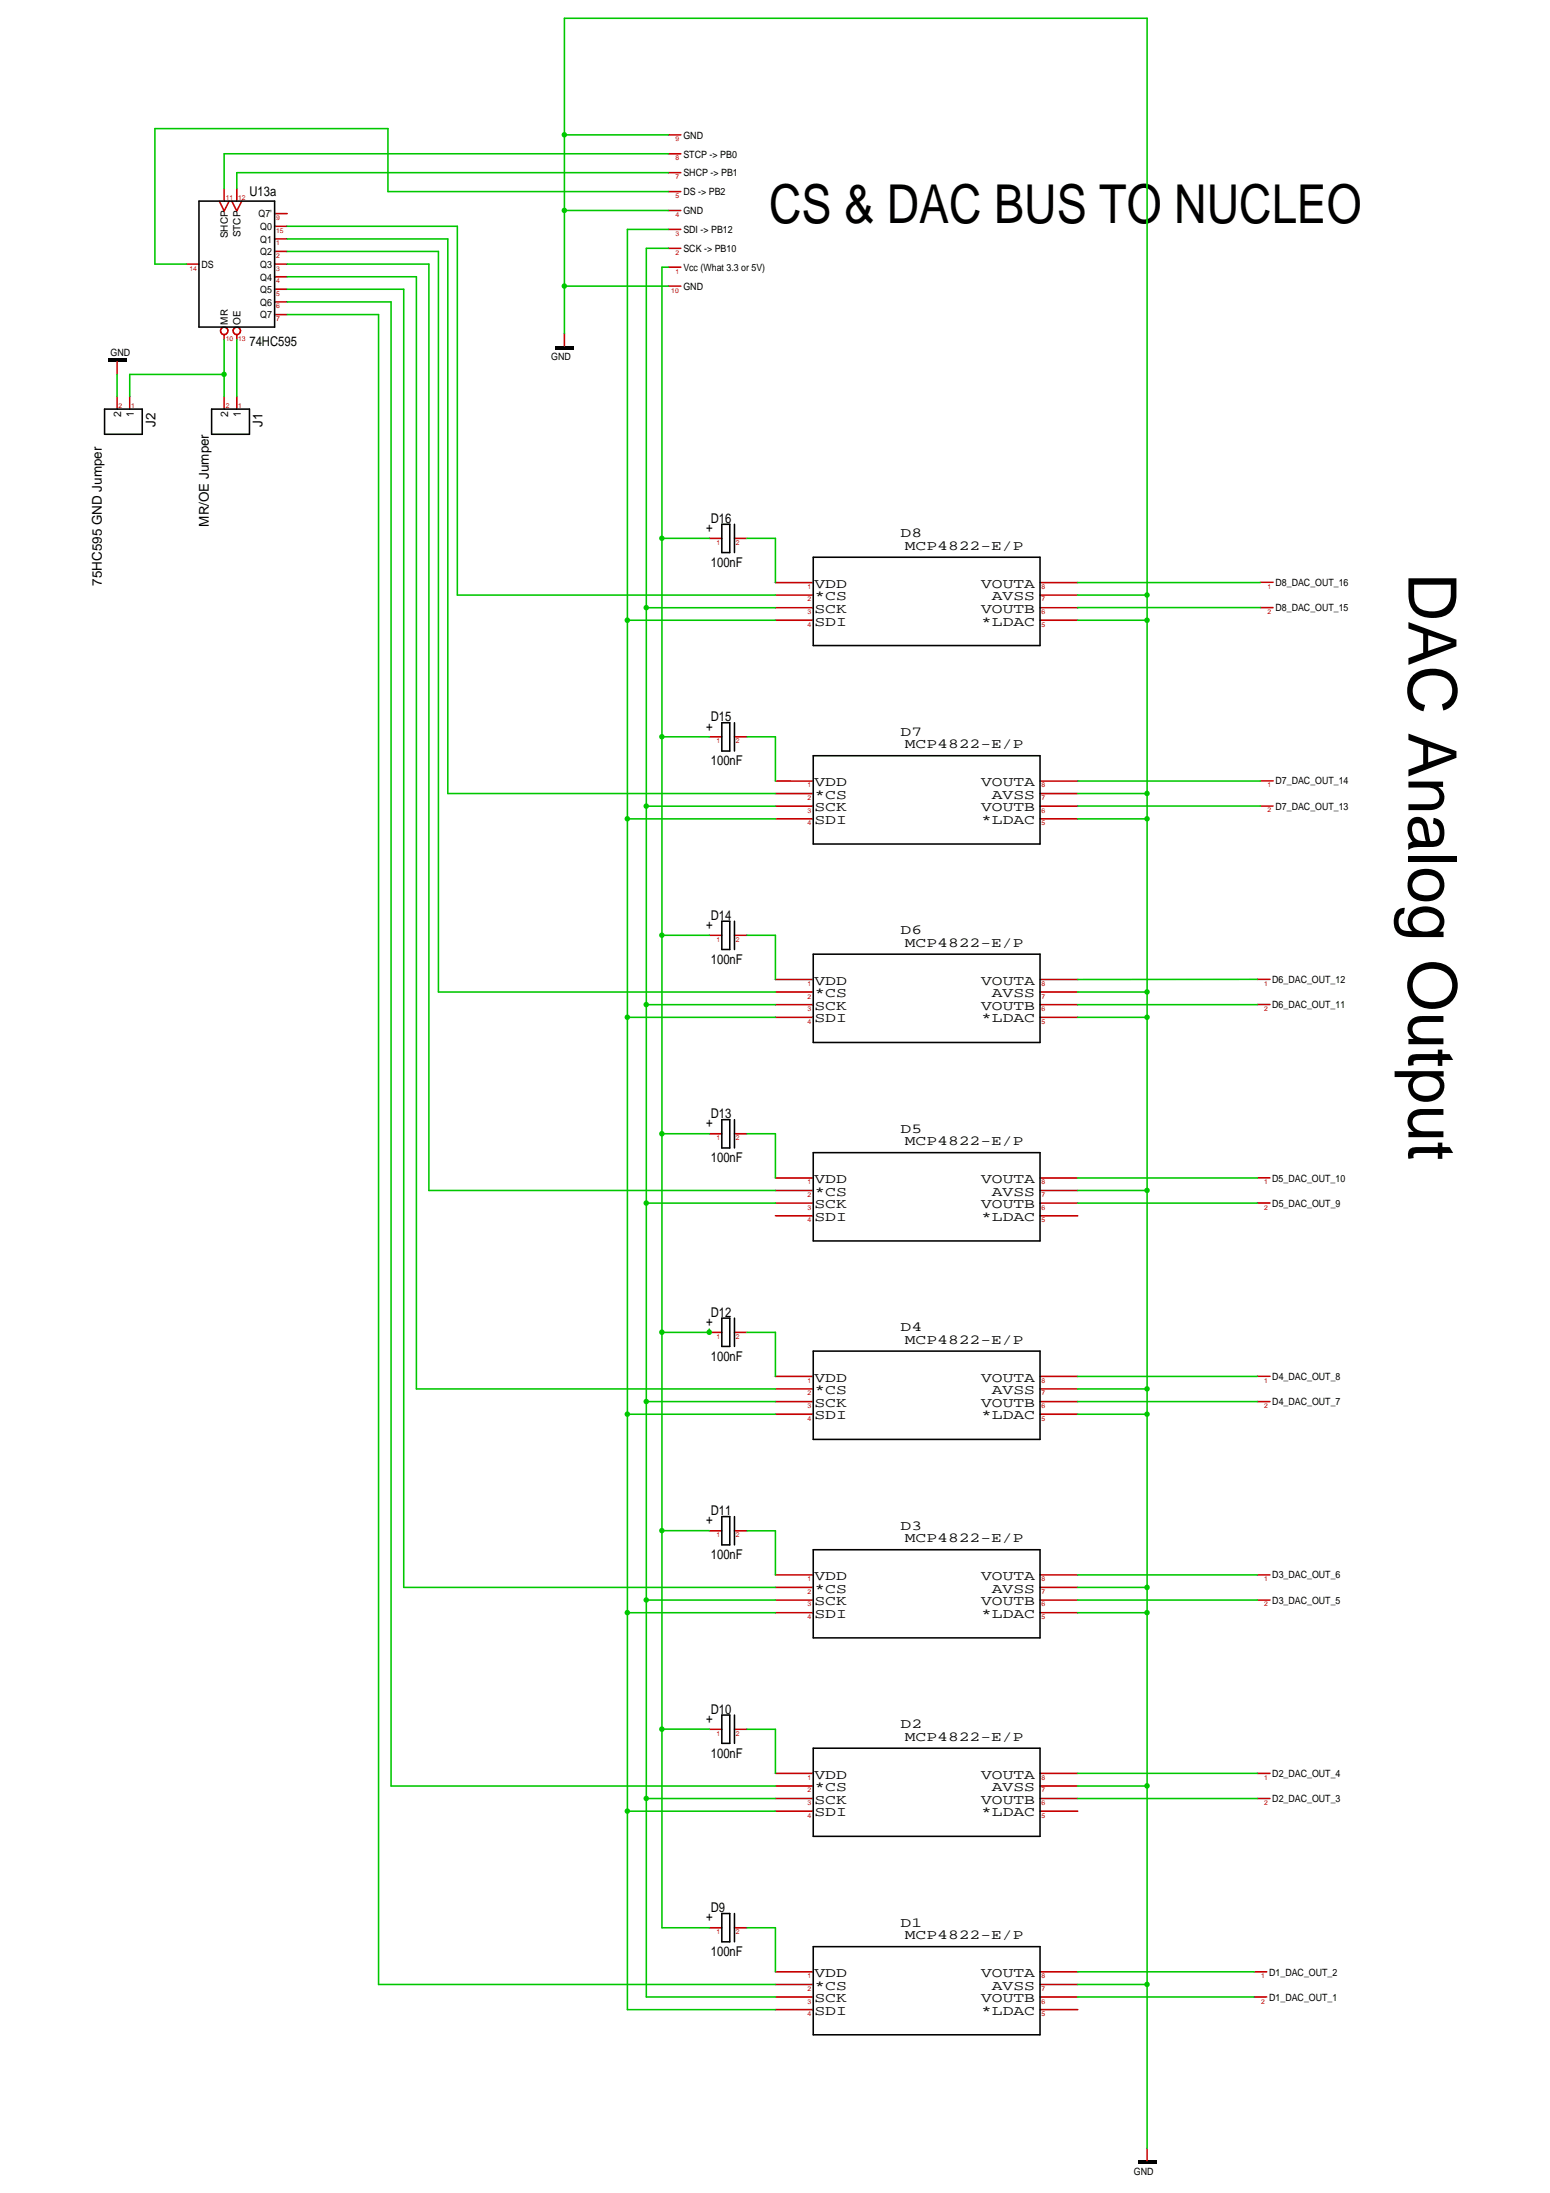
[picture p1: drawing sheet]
<svg xmlns="http://www.w3.org/2000/svg" width="210mm" height="297mm" viewBox="0 0 210 297" stroke-linecap="round" stroke-linejoin="round" font-family="sans-serif">
<g fill="none" stroke="#c70000" stroke-width=".21">
<path d="M90.5 18.3h1.7M25.3 35.8h1.6M29.7 27.2l.7 1.4 .6-1.4M30.4 25.5v1.7M31.4 27.2l.7 1.4 .6-1.4M32.1 25.5v1.7M37.2 35.8h1.7M37.2 39.2h1.7M37.2 37.5h1.7M37.2 34.1h1.7M37.2 32.4h1.7M37.2 30.6h1.7"/>
<path d="M37.2 28.9h1.7M90.5 38.8h1.7M90.5 20.8h1.7M90.5 23.4h1.7M90.5 26h1.7M90.5 28.5h1.7M90.5 31.1h1.7M90.5 33.6h1.7M90.5 36.2h1.7M15.9 49v1.7M15.9 53.7v1.7M17.6 53.7v1.7"/>
<path d="M30.4 45.3v.7M30.4 53.7v1.7M32.1 45.3v.7M32.1 53.7v1.7M37.2 42.6h1.7M37.2 40.9h1.7M76.4 45.2v1.7M96.1 72.9h1.6M99.5 72.9h1.7M105 78.9h5.1M140.8 78.9h5.1M170.7 78.9h1.7"/>
<path d="M96.1 99.8h1.6M99.5 99.8h1.7M105 82.3h5.1M105 80.6h5.1M105 84h5.1M140.8 82.3h5.1M140.8 80.6h5.1M140.8 84h5.1M170.7 82.3h1.7M105 109.2h5.1M105 105.8h5.1M105 107.5h5.1"/>
<path d="M105 110.9h5.1M140.8 109.2h5.1M140.8 105.8h5.1M140.8 107.5h5.1M140.8 110.9h5.1M170.7 109.2h1.7M170.7 105.8h1.7M96.1 126.7h1.6M99.5 126.7h1.7M105 136.1h5.1M105 132.7h5.1M105 134.4h5.1"/>
<path d="M105 137.8h5.1M140.8 136.1h5.1M140.8 132.7h5.1M140.8 134.4h5.1M140.8 137.8h5.1M170.3 136.1h1.7M170.3 132.7h1.7M96.1 153.6h1.6M99.5 153.6h1.7M105 159.6h5.1M140.8 159.6h5.1M170.3 159.5h1.7"/>
<path d="M105 163h5.1M105 161.2h5.1M105 164.7h5.1M140.8 163h5.1M140.8 161.2h5.1M140.8 164.7h5.1M170.3 162.9h1.7M96.1 180.5h1.6M99.5 180.5h1.7M105 189.8h5.1M105 186.4h5.1M105 188.1h5.1"/>
<path d="M105 191.6h5.1M140.8 189.8h5.1M140.8 186.4h5.1M140.8 188.1h5.1M140.8 191.6h5.1M170.3 189.8h1.7M170.3 186.4h1.7M96.1 207.3h1.6M99.5 207.3h1.7M105 216.7h5.1M105 213.3h5.1M105 215h5.1"/>
<path d="M105 218.4h5.1M140.8 216.7h5.1M140.8 213.3h5.1M140.8 215h5.1M140.8 218.4h5.1M170.3 216.7h1.7M170.3 213.3h1.7M96.1 234.2h1.6M99.5 234.2h1.7M105 243.6h5.1M105 240.2h5.1M105 241.9h5.1"/>
<path d="M105 245.3h5.1M140.8 243.6h5.1M140.8 240.2h5.1M140.8 241.9h5.1M140.8 245.3h5.1M170.3 243.6h1.7M170.3 240.2h1.7M96.1 261.1h1.6M99.5 261.1h1.7M105 270.5h5.1M105 267.1h5.1M105 268.8h5.1"/>
<path d="M105 272.2h5.1M140.8 270.5h5.1M140.8 267.1h5.1M140.8 268.8h5.1M140.8 272.2h5.1M169.8 270.5h1.7M169.8 267.1h1.7M155.3 291v1.7"/>
<circle cx="30.4" cy="44.8" r=".5"/>
<circle cx="32.1" cy="44.8" r=".5"/>
</g>
<path d="M14.6 48.8h2.5M75.1 47.1h2.6M154.1 292.9h2.5" fill="none" stroke="#000" stroke-width=".42"/>
<g fill="none" stroke="#000" stroke-width=".21">
<path d="M26.9 27.2h10.3v17.1h-10.3zM14.2 55.4h5.1v3.4h-5.1zM28.7 55.4h5.1v3.4h-5.1zM97.7 71h1.1v3.8h-1.1zM99.5 71v3.8M110.1 75.5h30.7v11.9h-30.7zM97.7 97.9h1.1v3.8h-1.1zM99.5 97.9v3.8M110.1 102.4h30.7v11.9h-30.7zM97.7 124.8h1.1v3.8h-1.1zM99.5 124.8v3.8M110.1 129.2h30.7v12h-30.7z"/>
<path d="M97.7 151.7h1.1v3.8h-1.1zM99.5 151.7v3.8M110.1 156.1h30.7v12h-30.7zM97.7 178.5h1.1v3.9h-1.1zM99.5 178.5v3.9M110.1 183h30.7v12h-30.7zM97.7 205.4h1.1v3.9h-1.1zM99.5 205.4v3.9M110.1 209.9h30.7v11.9h-30.7zM97.7 232.3h1.1v3.8h-1.1zM99.5 232.3v3.8M110.1 236.8h30.7v11.9h-30.7z"/>
<path d="M97.7 259.2h1.1v3.8h-1.1zM99.5 259.2v3.8M110.1 263.7h30.7v11.9h-30.7z"/>
</g>
<g fill="none" stroke="#00c700" stroke-width=".21">
<path d="M90.5 20.8h-60.1v4.7M90.5 23.4h-58.4v2.1M90.5 26h-38v-8.6h-31.5v18.4h4.3M32.1 46v7.7M145.9 78.9h24.8M145.9 82.3h.1M145.9 82.3h24.8M145.9 109.2h24.8M145.9 105.8h24.8M145.9 136.1h24.4M170.3 132.7h-24.4M145.9 159.6h24.4"/>
<path d="M145.9 163h24.4M145.9 189.8h24.4M145.9 186.4h24.4M145.9 216.7h24.4M145.9 213.3h24.4M145.9 243.6h24.4M145.9 240.2h24.4M145.9 270.5h23.9M145.9 267.1h23.9"/>
</g>
<path d="M145.9 105.8h.1M145.9 109.2h.1" fill="none" stroke="#f0f" stroke-width=".21"/>
<circle cx="30.3" cy="50.7" r=".37" fill="#00c700"/>
<path d="M85 31.1h5.5M30.4 46v7.7M30.4 50.7h-12.8v3" fill="none" stroke="#00c700" stroke-width=".21"/>
<circle cx="85" cy="84" r=".38" fill="#00c700"/>
<path d="M105 84h-20v26.9" fill="none" stroke="#00c700" stroke-width=".21"/>
<circle cx="85" cy="110.9" r=".37" fill="#00c700"/>
<path d="M105 110.9h-20v26.9" fill="none" stroke="#00c700" stroke-width=".21"/>
<circle cx="85" cy="137.8" r=".37" fill="#00c700"/>
<path d="M105 137.8h-20v53.8" fill="none" stroke="#00c700" stroke-width=".21"/>
<circle cx="85" cy="191.5" r=".37" fill="#00c700"/>
<path d="M105 191.6h-20v26.8" fill="none" stroke="#00c700" stroke-width=".21"/>
<circle cx="85" cy="218.4" r=".37" fill="#00c700"/>
<path d="M105 218.4h-20v26.9" fill="none" stroke="#00c700" stroke-width=".21"/>
<circle cx="85" cy="245.3" r=".37" fill="#00c700"/>
<path d="M85 31.1v52.9M105 245.3h-20v26.9h20" fill="none" stroke="#00c700" stroke-width=".21"/>
<circle cx="87.5" cy="109.2" r=".37" fill="#00c700"/>
<path d="M87.5 82.3v26.9h17.5" fill="none" stroke="#00c700" stroke-width=".21"/>
<circle cx="87.5" cy="189.8" r=".37" fill="#00c700"/>
<path d="M87.5 163v26.8h17.5" fill="none" stroke="#00c700" stroke-width=".21"/>
<circle cx="87.5" cy="82.3" r=".37" fill="#00c700"/>
<path d="M87.5 82.3h17.5M87.5 109.2v26.9" fill="none" stroke="#00c700" stroke-width=".21"/>
<circle cx="87.5" cy="136.1" r=".37" fill="#00c700"/>
<path d="M105 136.1h-17.5v26.9" fill="none" stroke="#00c700" stroke-width=".21"/>
<circle cx="87.5" cy="163" r=".37" fill="#00c700"/>
<path d="M87.5 163h17.5M87.5 189.8v26.9" fill="none" stroke="#00c700" stroke-width=".21"/>
<circle cx="87.5" cy="216.7" r=".37" fill="#00c700"/>
<path d="M105 216.7h-17.5v26.9" fill="none" stroke="#00c700" stroke-width=".21"/>
<circle cx="87.5" cy="243.6" r=".37" fill="#00c700"/>
<path d="M90.5 33.6h-3v48.7M89.6 99.8v26.9M89.6 153.6v26.8M96.1 207.3h-6.5v53.8h6.5M89.6 234.2h6.5M105 243.6h-17.5v26.9h17.5" fill="none" stroke="#00c700" stroke-width=".21"/>
<path d="M89.6 99.8h.1M89.6 126.7h.1M89.6 153.6h.1M89.6 180.4v.1M96.1 207.3h.1M96.1 234.2h.1" fill="none" stroke="#f0f" stroke-width=".21"/>
<circle cx="89.6" cy="72.9" r=".37" fill="#00c700"/>
<path d="M90.5 36.2h-.9v36.7" fill="none" stroke="#00c700" stroke-width=".21"/>
<circle cx="89.6" cy="126.7" r=".37" fill="#00c700"/>
<path d="M89.6 126.7h6.5" fill="none" stroke="#00c700" stroke-width=".21"/>
<circle cx="89.6" cy="99.8" r=".37" fill="#00c700"/>
<path d="M89.6 99.8h6.5M89.6 126.7v26.9" fill="none" stroke="#00c700" stroke-width=".21"/>
<circle cx="89.6" cy="153.6" r=".38" fill="#00c700"/>
<path d="M89.6 153.6h6.5" fill="none" stroke="#00c700" stroke-width=".21"/>
<g fill="#00c700">
<circle cx="89.6" cy="180.4" r=".38"/>
<circle cx="96" cy="180.4" r=".38"/>
</g>
<path d="M96.1 72.9h-6.5v26.9M89.6 180.5v26.8" fill="none" stroke="#00c700" stroke-width=".21"/>
<g fill="#00c700">
<circle cx="89.6" cy="234.2" r=".38"/>
<circle cx="89.6" cy="207.3" r=".37"/>
</g>
<g fill="none" stroke="#00c700" stroke-width=".21">
<path d="M38.9 39.2h15.8v175.8h50.3M38.9 37.5h17.5v150.6h48.6M38.9 35.8h19.2v125.4h46.9M38.9 34.1h20.5v100.3h45.6M38.9 32.4h21.7v75.1h44.4M38.9 30.6h23v50h43.1M38.9 42.6h12.4v226.2h53.7M38.9 40.9h14.1v201h52M101.2 72.9h3.8v6M101.2 99.8h3.8v6M101.2 126.7h3.8v6M101.2 153.6h3.8v6"/>
<path d="M96.1 180v.5h-6.5M101.2 180.5h3.8v5.9M101.2 207.3h3.8v6M101.2 234.2h3.8v6M101.2 261.1h3.8v6"/>
</g>
<circle cx="155.3" cy="218.4" r=".37" fill="#00c700"/>
<path d="M155.3 215v3.4h-9.4" fill="none" stroke="#00c700" stroke-width=".21"/>
<circle cx="155.3" cy="191.5" r=".37" fill="#00c700"/>
<path d="M155.3 188.1v3.5h-9.4" fill="none" stroke="#00c700" stroke-width=".21"/>
<circle cx="155.3" cy="137.8" r=".37" fill="#00c700"/>
<path d="M155.3 134.4v3.4h-9.4" fill="none" stroke="#00c700" stroke-width=".21"/>
<circle cx="155.3" cy="110.9" r=".37" fill="#00c700"/>
<path d="M155.3 107.5v3.4h-9.4" fill="none" stroke="#00c700" stroke-width=".21"/>
<circle cx="155.3" cy="84" r=".38" fill="#00c700"/>
<path d="M155.3 80.6v3.4h-9.4" fill="none" stroke="#00c700" stroke-width=".21"/>
<circle cx="76.4" cy="38.7" r=".37" fill="#00c700"/>
<path d="M90.5 38.8h-14.1v6.4" fill="none" stroke="#00c700" stroke-width=".21"/>
<circle cx="76.4" cy="28.5" r=".37" fill="#00c700"/>
<path d="M76.4 28.5v10.3" fill="none" stroke="#00c700" stroke-width=".21"/>
<circle cx="76.4" cy="18.3" r=".37" fill="#00c700"/>
<path d="M76.4 18.3h14.1M155.3 2.5h-78.9v26M15.9 50.7v3" fill="none" stroke="#00c700" stroke-width=".21"/>
<circle cx="155.3" cy="80.6" r=".37" fill="#00c700"/>
<path d="M145.9 80.6h9.4M155.3 84v23.5" fill="none" stroke="#00c700" stroke-width=".21"/>
<circle cx="155.3" cy="107.5" r=".37" fill="#00c700"/>
<path d="M145.9 107.5h9.4M155.3 110.9v23.5" fill="none" stroke="#00c700" stroke-width=".21"/>
<circle cx="155.3" cy="134.4" r=".37" fill="#00c700"/>
<path d="M145.9 134.4h9.4M155.3 137.8v23.4" fill="none" stroke="#00c700" stroke-width=".21"/>
<circle cx="155.3" cy="161.2" r=".37" fill="#00c700"/>
<path d="M145.9 161.2h9.4v26.9" fill="none" stroke="#00c700" stroke-width=".21"/>
<circle cx="155.3" cy="188.1" r=".37" fill="#00c700"/>
<path d="M145.9 188.1h9.4M155.3 191.6v23.4" fill="none" stroke="#00c700" stroke-width=".21"/>
<circle cx="155.3" cy="215" r=".38" fill="#00c700"/>
<path d="M145.9 215h9.4M155.3 218.4v23.5" fill="none" stroke="#00c700" stroke-width=".21"/>
<circle cx="155.3" cy="241.9" r=".38" fill="#00c700"/>
<path d="M145.9 241.9h9.4v26.9" fill="none" stroke="#00c700" stroke-width=".21"/>
<circle cx="155.3" cy="268.8" r=".37" fill="#00c700"/>
<path d="M155.3 2.5v78.1M76.4 28.5h14.1M145.9 268.8h9.4v22.2" fill="none" stroke="#00c700" stroke-width=".21"/>
<text font-size="9.1" x="190.7" y="77.6" transform="rotate(90 190.7 77.6)">DAC Analog Output</text>
<text font-size="7.3" x="104.2" y="30.2">CS &amp; DAC BUS TO NUCLEO</text>
<g font-size="1.9">
<text x="122" y="72.8">D8</text>
<text x="122.5" y="74.5">MCP4822-E/P</text>
<text x="110.3" y="83">SCK</text>
<text x="110.3" y="81.3">*CS</text>
<text x="110.3" y="79.6">VDD</text>
<text x="132.9" y="79.6">VOUTA</text>
<text x="132.9" y="83">VOUTB</text>
<text x="134.3" y="81.3">AVSS</text>
<text x="110.3" y="84.7">SDI</text>
<text x="132.9" y="84.7">*LDAC</text>
<text x="122" y="99.7">D7</text>
<text x="122.5" y="101.4">MCP4822-E/P</text>
<text x="110.3" y="106.5">VDD</text>
<text x="132.9" y="106.5">VOUTA</text>
<text x="110.3" y="111.6">SDI</text>
<text x="110.3" y="109.9">SCK</text>
<text x="110.3" y="108.2">*CS</text>
<text x="132.9" y="109.9">VOUTB</text>
<text x="132.9" y="111.6">*LDAC</text>
<text x="134.3" y="108.2">AVSS</text>
<text x="122" y="126.5">D6</text>
<text x="122.5" y="128.2">MCP4822-E/P</text>
<text x="110.3" y="136.8">SCK</text>
<text x="110.3" y="135.1">*CS</text>
<text x="110.3" y="133.4">VDD</text>
<text x="132.9" y="133.4">VOUTA</text>
<text x="132.9" y="136.8">VOUTB</text>
<text x="134.3" y="135.1">AVSS</text>
<text x="110.3" y="138.5">SDI</text>
<text x="132.9" y="138.5">*LDAC</text>
<text x="122" y="153.4">D5</text>
<text x="122.5" y="155.1">MCP4822-E/P</text>
<text x="110.3" y="161.9">*CS</text>
<text x="110.3" y="160.3">VDD</text>
<text x="132.9" y="160.3">VOUTA</text>
<text x="134.3" y="161.9">AVSS</text>
<text x="110.3" y="165.4">SDI</text>
<text x="110.3" y="163.7">SCK</text>
<text x="132.9" y="163.7">VOUTB</text>
<text x="132.9" y="165.4">*LDAC</text>
<text x="122" y="180.3">D4</text>
<text x="122.5" y="182">MCP4822-E/P</text>
<text x="110.3" y="190.5">SCK</text>
<text x="110.3" y="188.8">*CS</text>
<text x="110.3" y="187.1">VDD</text>
<text x="132.9" y="187.1">VOUTA</text>
<text x="132.9" y="190.5">VOUTB</text>
<text x="134.3" y="188.8">AVSS</text>
<text x="110.3" y="192.3">SDI</text>
<text x="132.9" y="192.3">*LDAC</text>
<text x="122" y="207.2">D3</text>
<text x="122.5" y="208.9">MCP4822-E/P</text>
<text x="110.3" y="215.7">*CS</text>
<text x="110.3" y="214">VDD</text>
<text x="132.9" y="214">VOUTA</text>
<text x="134.3" y="215.7">AVSS</text>
<text x="110.3" y="219.1">SDI</text>
<text x="110.3" y="217.4">SCK</text>
<text x="132.9" y="217.4">VOUTB</text>
<text x="132.9" y="219.1">*LDAC</text>
<text x="122" y="234.1">D2</text>
<text x="122.5" y="235.8">MCP4822-E/P</text>
<text x="110.3" y="244.3">SCK</text>
<text x="110.3" y="242.6">*CS</text>
<text x="110.3" y="240.9">VDD</text>
<text x="132.9" y="240.9">VOUTA</text>
<text x="132.9" y="244.3">VOUTB</text>
<text x="134.3" y="242.6">AVSS</text>
<text x="110.3" y="246">SDI</text>
<text x="132.9" y="246">*LDAC</text>
<text x="122" y="260.9">D1</text>
<text x="122.5" y="262.7">MCP4822-E/P</text>
<text x="110.3" y="269.5">*CS</text>
<text x="110.3" y="267.8">VDD</text>
<text x="132.9" y="267.8">VOUTA</text>
<text x="134.3" y="269.5">AVSS</text>
<text x="110.3" y="272.9">SDI</text>
<text x="110.3" y="271.2">SCK</text>
<text x="132.9" y="271.2">VOUTB</text>
<text x="132.9" y="272.9">*LDAC</text>
</g>
<g font-size="1.8">
<text x="33.8" y="26.5">U13a</text>
<text x="33.8" y="46.9">74HC595</text>
<text x="21" y="57.8" transform="rotate(-90 21 57.8)">J2</text>
<text x="35.5" y="57.8" transform="rotate(-90 35.5 57.8)">J1</text>
<text x="28.3" y="71.3" transform="rotate(-90 28.3 71.3)">MR/OE Jumper</text>
<text x="96.3" y="70.8">D16</text>
<text x="95.6" y="72.1">+</text>
<text x="96.3" y="76.8">100nF</text>
<text x="13.8" y="79.3" transform="rotate(-90 13.8 79.3)">75HC595 GND Jumper</text>
<text x="95.6" y="99">+</text>
<text x="96.3" y="97.7">D15</text>
<text x="96.3" y="103.7">100nF</text>
<text x="95.6" y="125.8">+</text>
<text x="96.3" y="124.6">D14</text>
<text x="96.3" y="130.5">100nF</text>
<text x="95.6" y="152.7">+</text>
<text x="96.3" y="151.4">D13</text>
<text x="96.3" y="157.4">100nF</text>
<text x="95.6" y="179.6">+</text>
<text x="96.3" y="178.3">D12</text>
<text x="96.3" y="184.3">100nF</text>
<text x="95.6" y="206.5">+</text>
<text x="96.3" y="205.2">D11</text>
<text x="96.3" y="211.2">100nF</text>
<text x="95.6" y="233.4">+</text>
<text x="96.3" y="232.1">D10</text>
<text x="96.3" y="238.1">100nF</text>
<text x="95.6" y="260.2">+</text>
<text x="96.3" y="259">D9</text>
<text x="96.3" y="264.9">100nF</text>
</g>
<g font-size="1.4">
<text x="92.5" y="18.8">GND</text>
<text x="92.5" y="21.3">STCP -&gt; PB0</text>
<text x="92.5" y="23.9">SHCP -&gt; PB1</text>
<text x="35" y="29.4">Q7'</text>
<text x="92.5" y="26.5">DS -&gt; PB2</text>
<text x="92.5" y="29">GND</text>
<text x="30.9" y="32.3" transform="rotate(-90 30.9 32.3)">SHCP</text>
<text x="32.6" y="32.2" transform="rotate(-90 32.6 32.2)">STCP</text>
<text x="35.2" y="34.6">Q2</text>
<text x="35.2" y="32.9">Q1</text>
<text x="35.2" y="31.2">Q0</text>
<text x="92.5" y="31.6">SDI -&gt; PB12</text>
<text x="92.5" y="34.1">SCK -&gt; PB10</text>
<text x="27.3" y="36.3">DS</text>
<text x="35.2" y="41.4">Q6</text>
<text x="35.2" y="39.7">Q5</text>
<text x="35.2" y="38">Q4</text>
<text x="35.2" y="36.3">Q3</text>
<text x="92.5" y="39.3">GND</text>
<text x="92.5" y="36.7">Vcc (What 3.3 or 5V)</text>
<text x="30.9" y="44" transform="rotate(-90 30.9 44)">MR</text>
<text x="32.6" y="44" transform="rotate(-90 32.6 44)">OE</text>
<text x="35.2" y="43.1">Q7</text>
<text x="15" y="48.2">GND</text>
<text x="74.6" y="48.7">GND</text>
<text x="16.4" y="56.5" transform="rotate(-90 16.4 56.5)">2</text>
<text x="18.1" y="56.5" transform="rotate(-90 18.1 56.5)">1</text>
<text x="30.9" y="56.5" transform="rotate(-90 30.9 56.5)">2</text>
<text x="32.6" y="56.5" transform="rotate(-90 32.6 56.5)">1</text>
<text x="172.7" y="82.8">D8_DAC_OUT_15</text>
<text x="172.7" y="79.4">D8_DAC_OUT_16</text>
<text x="172.7" y="106.3">D7_DAC_OUT_14</text>
<text x="172.7" y="109.7">D7_DAC_OUT_13</text>
<text x="172.3" y="136.6">D6_DAC_OUT_11</text>
<text x="172.3" y="133.2">D6_DAC_OUT_12</text>
<text x="172.3" y="160">D5_DAC_OUT_10</text>
<text x="172.3" y="163.4">D5_DAC_OUT_9</text>
<text x="172.3" y="190.3">D4_DAC_OUT_7</text>
<text x="172.3" y="186.9">D4_DAC_OUT_8</text>
<text x="172.3" y="213.8">D3_DAC_OUT_6</text>
<text x="172.3" y="217.2">D3_DAC_OUT_5</text>
<text x="172.3" y="244.1">D2_DAC_OUT_3</text>
<text x="172.3" y="240.7">D2_DAC_OUT_4</text>
<text x="171.9" y="267.6">D1_DAC_OUT_2</text>
<text x="171.9" y="271">D1_DAC_OUT_1</text>
<text x="153.5" y="294.5">GND</text>
</g>
<g font-size=".9" fill="#c70000">
<text x="91.5" y="19.2">9</text>
<text x="91.5" y="21.7">8</text>
<text x="30.6" y="27">11</text>
<text x="32.3" y="27">12</text>
<text x="37.4" y="29.8">9</text>
<text x="91.5" y="24.3">7</text>
<text x="91.5" y="26.8">5</text>
<text x="91.5" y="29.4">4</text>
<text x="37.4" y="34.9">2</text>
<text x="37.4" y="33.2">1</text>
<text x="37.4" y="31.5">15</text>
<text x="91.5" y="32">3</text>
<text x="91.5" y="34.5">2</text>
<text x="25.7" y="36.6">14</text>
<text x="37.4" y="41.8">6</text>
<text x="37.4" y="40.1">5</text>
<text x="37.4" y="38.4">4</text>
<text x="37.4" y="36.6">3</text>
<text x="90.9" y="39.6">10</text>
<text x="91.5" y="37.1">1</text>
<text x="30.6" y="46.2">10</text>
<text x="32.3" y="46.2">13</text>
<text x="37.4" y="43.5">7</text>
<text x="16.1" y="55.2">2</text>
<text x="17.8" y="55.2">1</text>
<text x="30.6" y="55.2">2</text>
<text x="32.3" y="55.2">1</text>
<text x="97" y="73.8">1</text>
<text x="99.7" y="73.8">2</text>
<text x="109.4" y="83.2">3</text>
<text x="109.4" y="81.5">2</text>
<text x="109.4" y="79.8">1</text>
<text x="141" y="79.8">8</text>
<text x="141" y="81.5">7</text>
<text x="141" y="83.2">6</text>
<text x="171.6" y="83.2">2</text>
<text x="171.6" y="79.8">1</text>
<text x="109.4" y="84.9">4</text>
<text x="141" y="84.9">5</text>
<text x="97" y="100.7">1</text>
<text x="99.7" y="100.7">2</text>
<text x="109.4" y="106.7">1</text>
<text x="141" y="106.7">8</text>
<text x="171.6" y="106.6">1</text>
<text x="109.4" y="111.8">4</text>
<text x="109.4" y="110.1">3</text>
<text x="109.4" y="108.4">2</text>
<text x="141" y="108.4">7</text>
<text x="141" y="110.1">6</text>
<text x="141" y="111.8">5</text>
<text x="171.6" y="110">2</text>
<text x="97" y="127.6">1</text>
<text x="99.7" y="127.6">2</text>
<text x="109.4" y="136.9">3</text>
<text x="109.4" y="135.3">2</text>
<text x="109.4" y="133.5">1</text>
<text x="141" y="133.5">8</text>
<text x="141" y="135.3">7</text>
<text x="141" y="136.9">6</text>
<text x="171.2" y="136.9">2</text>
<text x="171.2" y="133.5">1</text>
<text x="109.4" y="138.7">4</text>
<text x="141" y="138.7">5</text>
<text x="97" y="154.5">1</text>
<text x="99.7" y="154.5">2</text>
<text x="109.4" y="160.4">1</text>
<text x="141" y="160.4">8</text>
<text x="171.2" y="160.4">1</text>
<text x="109.4" y="165.5">4</text>
<text x="109.4" y="163.8">3</text>
<text x="109.4" y="162.1">2</text>
<text x="141" y="162.1">7</text>
<text x="141" y="163.8">6</text>
<text x="141" y="165.5">5</text>
<text x="171.2" y="163.8">2</text>
<text x="97" y="181.3">1</text>
<text x="99.7" y="181.3">2</text>
<text x="109.4" y="190.7">3</text>
<text x="109.4" y="189">2</text>
<text x="109.4" y="187.3">1</text>
<text x="141" y="187.3">8</text>
<text x="141" y="189">7</text>
<text x="141" y="190.7">6</text>
<text x="171.2" y="190.7">2</text>
<text x="171.2" y="187.3">1</text>
<text x="109.4" y="192.4">4</text>
<text x="141" y="192.4">5</text>
<text x="97" y="208.2">1</text>
<text x="99.7" y="208.2">2</text>
<text x="109.4" y="215.9">2</text>
<text x="109.4" y="214.2">1</text>
<text x="141" y="214.2">8</text>
<text x="141" y="215.9">7</text>
<text x="171.2" y="214.2">1</text>
<text x="109.4" y="219.3">4</text>
<text x="109.4" y="217.6">3</text>
<text x="141" y="217.6">6</text>
<text x="141" y="219.3">5</text>
<text x="171.2" y="217.6">2</text>
<text x="97" y="235.1">1</text>
<text x="99.7" y="235.1">2</text>
<text x="109.4" y="244.5">3</text>
<text x="109.4" y="242.8">2</text>
<text x="109.4" y="241.1">1</text>
<text x="141" y="241.1">8</text>
<text x="141" y="242.8">7</text>
<text x="141" y="244.5">6</text>
<text x="171.2" y="244.5">2</text>
<text x="171.2" y="241.1">1</text>
<text x="109.4" y="246.2">4</text>
<text x="141" y="246.2">5</text>
<text x="97" y="262">1</text>
<text x="99.7" y="262">2</text>
<text x="109.4" y="269.7">2</text>
<text x="109.4" y="267.9">1</text>
<text x="141" y="267.9">8</text>
<text x="141" y="269.7">7</text>
<text x="170.8" y="267.9">1</text>
<text x="109.4" y="273.1">4</text>
<text x="109.4" y="271.4">3</text>
<text x="141" y="271.4">6</text>
<text x="141" y="273.1">5</text>
<text x="170.8" y="271.4">2</text>
</g>
</svg>
